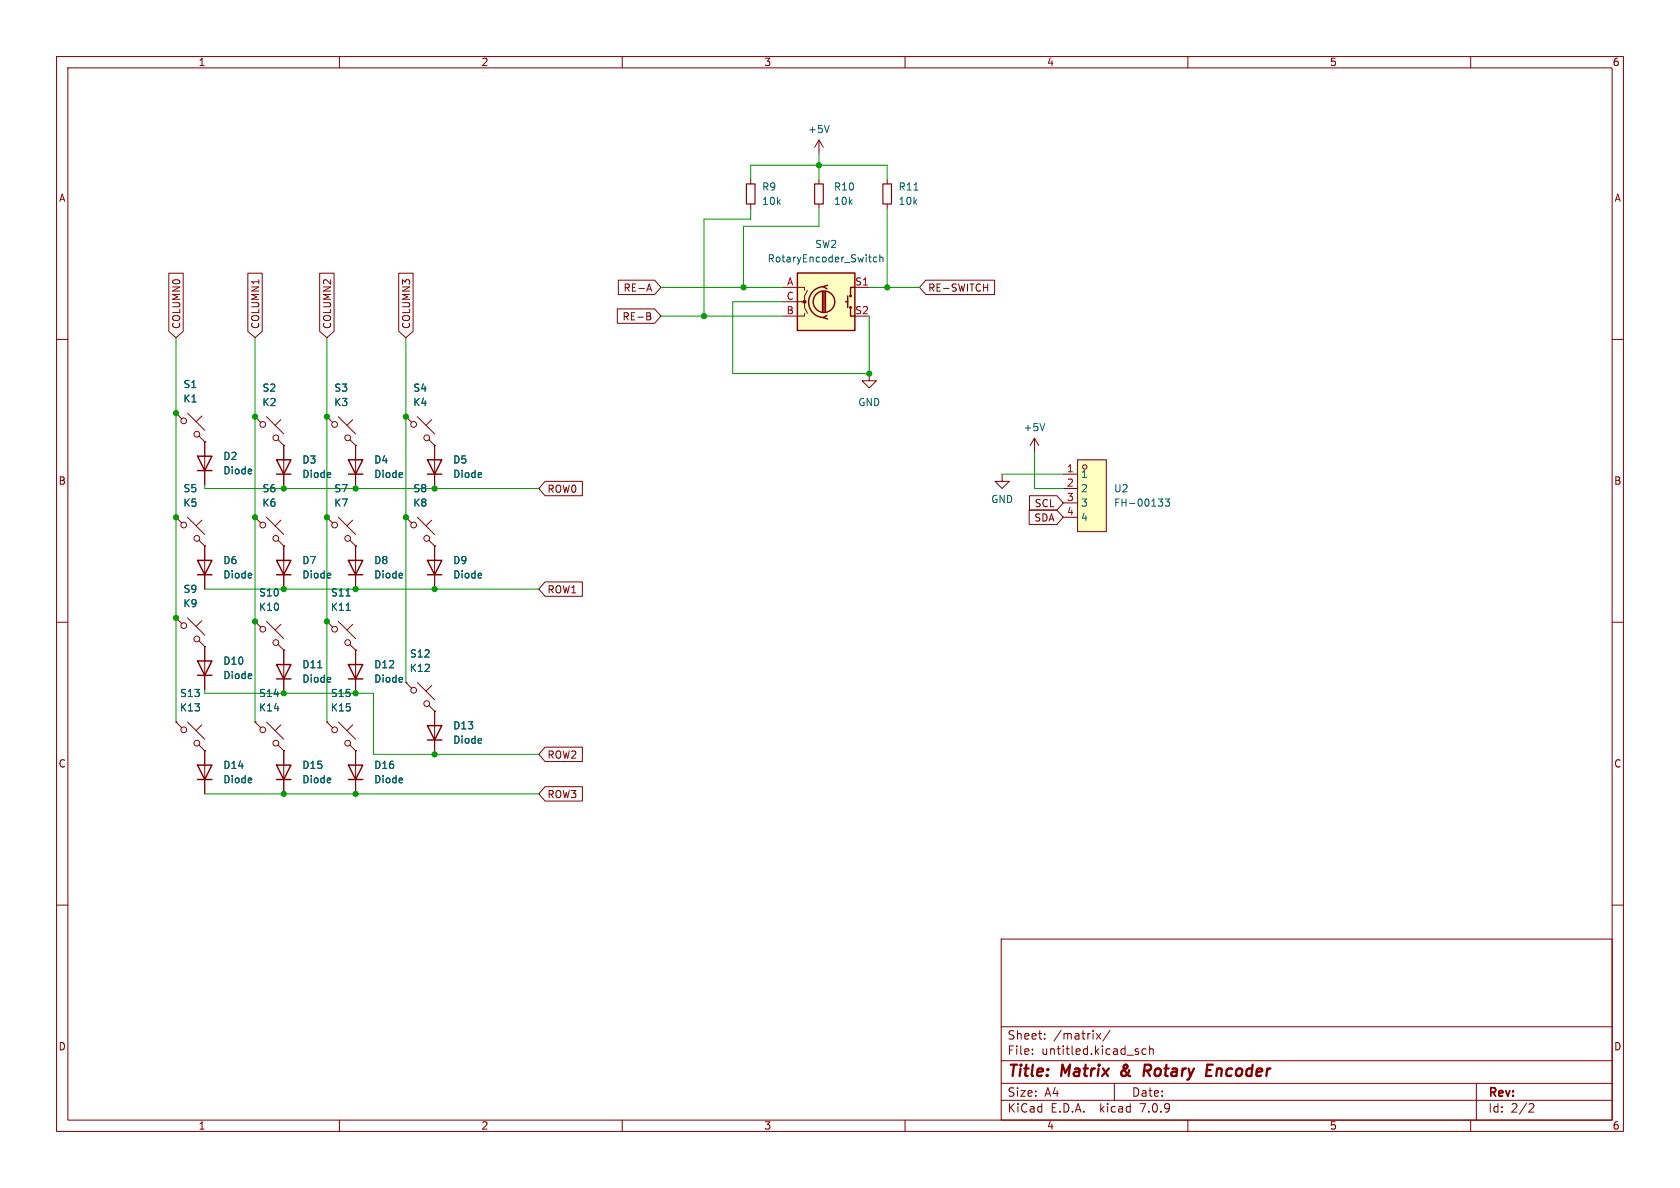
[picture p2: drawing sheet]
<svg xmlns="http://www.w3.org/2000/svg" width="297mm" height="210mm" viewBox="0 0 297 210" stroke-linecap="round" stroke-linejoin="round" font-family="sans-serif">
<g fill="none" stroke="#840000" stroke-width=".18">
<path d="M10 10h277v190h-277zM12 12h273v186h-273zM60 10v2M110 10v2M160 10v2M210 10v2M260 10v2M132.7 31.8v.7M132.7 36.1v.7M144.8 24.8v2.5M144.8 31.8v.7M144.8 36.1v.7"/>
<path d="M144.8 24.8l-.8 1.2M144.8 24.8l.7 1.2M156.8 31.8v.7M156.8 36.1v.7M10 60h2M29.8 48.3h2.6v10.3l-1.3 1.1-1.3-1.1zM43.8 48.3h2.6v10.3l-1.3 1.1-1.3-1.1zM56.5 48.3h2.6v10.3l-1.3 1.1-1.3-1.1zM70.5 48.3h2.5v10.3l-1.2 1.1-1.3-1.1zM109.1 54.6h6.6l1.1 1.3-1.1 1.3h-6.6zM109.3 49.5h6.4l1.1 1.3-1.1 1.3h-6.4zM114.3 55.9h.5"/>
<path d="M114.3 55.3l.6 .1 .1 .2-.2 .3M114.5 51.1h.6M114.8 55.9l.3 .2-.1 .3-.7 .2M114.8 50.2l.4 1.3M138.4 50.8h3.8v.5M138.4 53.3h3.8v1.1l.5 1M142.2 55.4v.5h-3.8M142.7 51.3l-.5 1v1h-.5M151.1 50.8h2.6M163.7 49.5h12.1v2.6h-12.1l-1.1-1.3zM173.9 50.8h.7M174.6 50.2v1.3"/>
<path d="M285 60h2M31.1 73l1 1M31.1 73h.1M33.1 73l3.1 3.1M35.2 77.1l1 1M35.7 73.5l-1 1M36.2 78.1h.1M36.2 78.1v7.6M45.1 73.7l1 1M45.1 73.7h.1M47.1 73.7l3.1 3M49.1 77.7l1.1 1"/>
<path d="M49.7 74.2l-1.1 1M50.2 78.7h.1M50.2 78.7v7.7M57.8 73.7l1 1M57.8 73.7h.1M59.8 73.7l3.1 3M61.8 77.7l1.1 1M62.4 74.2l-1.1 1M62.9 78.7h.1M62.9 78.7v7.7M71.8 73.7l1 1M71.8 73.7h.1"/>
<path d="M73.8 73.7l3 3M75.8 77.7l1 1M76.3 74.2l-1 1M76.8 78.7h.1M76.8 78.7v7.7M153.7 66v1.3h1.2l-1.2 1.3-1.3-1.3h1.3M182.9 77.5l-.8 1.2M182.9 77.5v2.5M182.9 77.5l.7 1.2M31.1 91.4l1 1.1M31.1 91.4h.1M33.1 91.4l3.1 3.1"/>
<path d="M35.2 95.5l1 1M35.7 91.9l-1 1.1M36.2 96.5h.1M36.2 96.5v7.6M45.1 91.4l1 1.1M45.1 91.4h.1M47.1 91.4l3.1 3.1M49.1 95.5l1.1 1M49.7 91.9l-1.1 1.1M50.2 96.5h.1M50.2 96.5v7.6M57.8 91.4l1 1.1"/>
<path d="M57.8 91.4h.1M59.8 91.4l3.1 3.1M61.8 95.5l1.1 1M62.4 91.9l-1.1 1.1M62.9 96.5h.1M62.9 96.5v7.6M71.8 91.4l1 1.1M71.8 91.4h.1M73.8 91.4l3 3.1M75.8 95.5l1 1M76.3 91.9l-1 1.1M76.8 96.5h.1"/>
<path d="M76.8 96.5v7.6M96.4 85.1h6.6v2.5h-6.6l-1.2-1.2zM177.2 83.8v1.3h1.2l-1.2 1.3-1.3-1.3h1.3M181.9 90.2h4.9l1.2 1.2-1.2 1.3h-4.9zM182 87.6h4.8l1.2 1.3-1.2 1.3h-4.8zM188 83.8h2.5M188 86.4h2.5M188 88.9h2.5M188 91.4h2.5M190.5 81.3h5.1v12.7h-5.1zM10 110h2M31.1 109.2l1 1"/>
<path d="M31.1 109.2h.1M33.1 109.2l3.1 3.1M35.2 113.3l1 1M35.7 109.7l-1 1M36.2 114.3h.1M36.2 114.3v7.6M45.1 109.9l1 1M45.1 109.9h.1M47.1 109.9l3.1 3M49.1 113.9l1.1 1M49.7 110.4l-1.1 1M50.2 114.9h.1"/>
<path d="M50.2 114.9v7.7M57.8 109.9l1 1M57.8 109.9h.1M59.8 109.9l3.1 3M61.8 113.9l1.1 1M62.4 110.4l-1.1 1M62.9 114.9h.1M62.9 114.9v7.7M96.4 102.9h6.6v2.5h-6.6l-1.2-1.3zM285 110h2M31.1 127.6l1 1.1M31.1 127.6h.1"/>
<path d="M33.1 127.6l3.1 3.1M35.2 131.7l1 1M35.7 128.1l-1 1.1M36.2 132.7h.1M36.2 132.7v7.6M45.1 127.6l1 1.1M45.1 127.6h.1M47.1 127.6l3.1 3.1M49.1 131.7l1.1 1M49.7 128.1l-1.1 1.1M50.2 132.7h.1M50.2 132.7v7.6"/>
<path d="M57.8 127.6l1 1.1M57.8 127.6h.1M59.8 127.6l3.1 3.1M61.8 131.7l1.1 1M62.4 128.1l-1.1 1.1M62.9 132.7h.1M62.9 132.7v7.6M71.8 120.7l1 1M71.8 120.7h.1M73.8 120.7l3 3M75.8 124.7l1 1M76.3 121.2l-1 1"/>
<path d="M76.8 125.7h.1M76.8 125.7v7.7M96.4 132.1h6.6v2.5h-6.6l-1.2-1.2zM96.4 139.1h6.6v2.5h-6.6l-1.2-1.3zM10 160h2M285 160h2M177 166h108v32h-108zM60 198v2M110 198v2M160 198v2M177 194.5h108M177 191.5h108"/>
<path d="M177 187.5h108M177 181.5h108M182.5 186.3v.1M182.5 185.5v.1M184.7 183.6v.1M184.7 182.8v.1M193.8 182.7l.8 1M194.6 182.7l-.8 1M196.2 182.1l-1.2 2M197 191.5v3M201.2 186v.3M202.6 185.5l-.4-.1-.3 .3v.4l.1 .2h.6"/>
<path d="M203.2 185.5l.3-.1 .3 .1 .1 .9M203.2 184.9v1.5M210 198v2M260 198v2M261 191.5v6.5M270.5 195.1l.5 .1 .2 .3-1 1.1h1"/>
<circle cx="32.5" cy="74.4" r=".51"/>
<circle cx="34.8" cy="76.8" r=".51"/>
<circle cx="46.5" cy="75" r=".51"/>
<circle cx="48.8" cy="77.4" r=".51"/>
<circle cx="59.2" cy="75" r=".51"/>
<circle cx="61.5" cy="77.4" r=".51"/>
<circle cx="73.1" cy="75" r=".51"/>
<circle cx="75.4" cy="77.4" r=".51"/>
<circle cx="32.5" cy="92.8" r=".51"/>
<circle cx="34.8" cy="95.2" r=".51"/>
<circle cx="46.5" cy="92.8" r=".51"/>
<circle cx="48.8" cy="95.2" r=".51"/>
<circle cx="59.2" cy="92.8" r=".51"/>
<circle cx="61.5" cy="95.2" r=".51"/>
<circle cx="73.1" cy="92.8" r=".51"/>
<circle cx="75.4" cy="95.2" r=".51"/>
<circle cx="191.8" cy="82.6" r=".38"/>
<circle cx="32.5" cy="110.6" r=".51"/>
<circle cx="34.8" cy="113" r=".51"/>
<circle cx="46.5" cy="111.2" r=".51"/>
<circle cx="48.8" cy="113.6" r=".51"/>
<circle cx="59.2" cy="111.2" r=".51"/>
<circle cx="61.5" cy="113.6" r=".51"/>
<circle cx="32.5" cy="129" r=".51"/>
<circle cx="34.8" cy="131.4" r=".51"/>
<circle cx="46.5" cy="129" r=".51"/>
<circle cx="48.8" cy="131.4" r=".51"/>
<circle cx="59.2" cy="129" r=".51"/>
<circle cx="61.5" cy="131.4" r=".51"/>
<circle cx="73.1" cy="122" r=".51"/>
<circle cx="75.4" cy="124.4" r=".51"/>
</g>
<path d="M198.4 189.4a.53 .53 0 0 0 0 .7M202.8 189.3l.5 .9M203.2 188.2h-.8l-.2 2M203.2 189.2l-.9 .1M213.2 190.2h1M213.3 189.2h.7M213.5 188.2h.9" fill="none" stroke="#840000" stroke-width=".4"/>
<g fill="none" stroke="#840000" stroke-width=".25">
<path d="M141 48.3h10.1v10.1h-10.1zM145.4 51.6v3.5M145.7 50.7a2.73 2.73 0 0 0-2.7 2.7 2.73 2.73 0 0 0 2.7 2.7M145.7 51.6v3.5M145.9 51.6v3.5M146.2 55.8l-.7 .3 .8 .3M146.3 50.4l-.8 .3 .7 .4M149.5 53.3h.4M149.9 52.3v2.1M150.4 54.4v1.5h.7M151.1 50.8h-.7v1.5M34.9 80.6h2.6l-1.3 2.6z"/>
<path d="M34.9 99.1h2.6l-1.3 2.5zM34.9 83.2h2.6M48.9 81.3h2.5l-1.2 2.5zM48.9 99.1h2.5l-1.2 2.5zM48.9 83.8h2.5M61.6 81.3h2.5l-1.2 2.5zM61.6 99.1h2.5l-1.2 2.5zM61.6 83.8h2.5M75.6 99.1h2.5l-1.3 2.5zM75.6 81.3h2.5l-1.3 2.5zM75.6 83.8h2.5M34.9 116.8h2.6l-1.3 2.6z"/>
<path d="M34.9 101.6h2.6M34.9 119.4h2.6M48.9 117.5h2.5l-1.2 2.5zM48.9 101.6h2.5M61.6 117.5h2.5l-1.2 2.5zM61.6 101.6h2.5M75.6 101.6h2.5M34.9 135.3h2.6l-1.3 2.5zM34.9 137.8h2.6M48.9 135.3h2.5l-1.2 2.5zM48.9 137.8h2.5M48.9 120h2.5"/>
<path d="M61.6 135.3h2.5l-1.2 2.5zM61.6 137.8h2.5M61.6 120h2.5M75.6 128.3h2.5l-1.3 2.5zM75.6 130.8h2.5"/>
<circle cx="145.7" cy="53.3" r="1.9"/>
<circle cx="150.4" cy="52.3" r=".13"/>
<circle cx="150.4" cy="54.4" r=".13"/>
</g>
<path d="M146.6 22.2l-.4 1.2M161.6 33.6h.7M155 45.5h-.4l-.2 .2 .1 .5h.5M155.5 45.6l.2-.1h.3l.1 .8M155.5 45v1.3M184.7 74.9l-.4 1.2M204.8 88.2h.7l-.4 .5 .4 .1v.4l-.2 .3h-.4M206 88.2h.8l-.5 .5 .4 .1v.6l-.2 .1-.5-.1M56.2 118.1h.7M61.2 105.4h.7M61.2 107.9h.7" fill="none" stroke="#006464" stroke-width=".18"/>
<g fill="#ffffc2" stroke="#ffffc2" stroke-width=".18">
<path d="M190.5 81.3h5.1v12.7h-5.1z"/>
<path d="M141 48.3h10.1v10.1h-10.1z"/>
</g>
<circle cx="142.2" cy="53.3" r=".25" fill="#840000" stroke="#840000" stroke-width=".18"/>
<path d="M132 32.5h1.5v3.6h-1.5zM144 32.5h1.5v3.6h-1.5zM156.1 32.5h1.5v3.6h-1.5z" fill="none" stroke="#840000" stroke-width=".2"/>
<g fill="none" stroke="#009600" stroke-width=".18">
<path d="M132.7 31.8v-2.6h24.1v2.6M132.7 36.8v1.9h-8.2v17.2M144.8 36.8v3.2h-13.4v10.8M144.8 27.3v4.5M156.8 36.8v14M31.1 59.7v67.9M45.1 59.7v67.9M57.8 59.7v67.9M71.8 59.7v61M116.8 55.9h21.6M116.8 50.8h21.6M138.4 53.3h-8.9v12.7h24.2v-10.1"/>
<path d="M153.7 50.8h8.9M36.2 85.7v.7h59M177.2 83.8h10.8M182.9 80v6.4h5.1M36.2 104.1h59M36.2 121.9v.7h29.8v10.8h29.2M36.2 140.3h59"/>
</g>
<g fill="#009600" stroke="#009600" stroke-width=".18">
<circle cx="76.8" cy="104.1" r=".46"/>
<circle cx="71.8" cy="91.4" r=".46"/>
<circle cx="131.4" cy="50.8" r=".46"/>
<circle cx="71.8" cy="73.7" r=".46"/>
<circle cx="76.8" cy="86.4" r=".46"/>
<circle cx="45.1" cy="109.9" r=".46"/>
<circle cx="57.8" cy="109.9" r=".46"/>
<circle cx="62.9" cy="122.6" r=".46"/>
<circle cx="50.2" cy="122.6" r=".46"/>
<circle cx="31.1" cy="109.2" r=".46"/>
<circle cx="50.2" cy="104.1" r=".46"/>
<circle cx="50.2" cy="86.4" r=".46"/>
<circle cx="57.8" cy="91.4" r=".46"/>
<circle cx="45.1" cy="73.7" r=".46"/>
<circle cx="45.1" cy="91.4" r=".46"/>
<circle cx="31.1" cy="91.4" r=".46"/>
<circle cx="31.1" cy="73" r=".46"/>
<circle cx="62.9" cy="86.4" r=".46"/>
<circle cx="57.8" cy="73.7" r=".46"/>
<circle cx="124.5" cy="55.9" r=".46"/>
<circle cx="144.8" cy="29.2" r=".46"/>
<circle cx="156.8" cy="50.8" r=".46"/>
<circle cx="153.7" cy="66" r=".46"/>
<circle cx="62.9" cy="140.3" r=".46"/>
<circle cx="50.2" cy="140.3" r=".46"/>
<circle cx="76.8" cy="133.4" r=".46"/>
<circle cx="62.9" cy="104.1" r=".46"/>
</g>
<g font-size="2.8" fill="#840000">
<text x="178" y="190.9">Title:</text>
<text x="187.7" y="190.9">Matrix</text>
<text x="199" y="190.9">&amp;</text>
<text x="203.8" y="190.9">Rotary</text>
<text x="215.7" y="190.9">Encoder</text>
</g>
<g font-size="2.1" fill="#840000">
<text x="178" y="184">Sheet:</text>
<text x="186.2" y="184">/matrix/</text>
<text x="178" y="186.7">File:</text>
<text x="184.1" y="186.7">untitled.kicad_sch</text>
<text x="178" y="196.9">KiCad</text>
<text x="178" y="194.1">Size:</text>
<text x="184.7" y="194.1">A4</text>
<text x="185.7" y="196.9">E.D.A.</text>
<text x="194.6" y="196.9">kicad</text>
<text x="200" y="194.1">Date:</text>
<text x="201.8" y="196.9">7.0.9</text>
<text x="263" y="194.3">Rev:</text>
<text x="263" y="196.9">Id:</text>
<text x="267.1" y="196.9">2/2</text>
</g>
<g font-size="1.8" fill="#840000">
<text x="35" y="11.9">1</text>
<text x="85" y="11.9">2</text>
<text x="135" y="11.9">3</text>
<text x="185" y="11.9">4</text>
<text x="235" y="11.9">5</text>
<text x="285" y="11.9">6</text>
<text x="10.3" y="35.9">A</text>
<text x="285.3" y="35.9">A</text>
<text x="110.1" y="51.8">RE-A</text>
<text x="164" y="51.8">RE-SWITCH</text>
<text x="32.1" y="58.3" transform="rotate(-90 32.1 58.3)">COLUMN0</text>
<text x="46" y="58.3" transform="rotate(-90 46 58.3)">COLUMN1</text>
<text x="58.7" y="58.3" transform="rotate(-90 58.7 58.3)">COLUMN2</text>
<text x="72.7" y="58.3" transform="rotate(-90 72.7 58.3)">COLUMN3</text>
<text x="109.9" y="56.8">RE-B</text>
<text x="10.3" y="85.9">B</text>
<text x="96.7" y="87.3">ROW0</text>
<text x="182.8" y="89.9">SCL</text>
<text x="285.3" y="85.9">B</text>
<text x="182.8" y="92.4">SDA</text>
<text x="96.7" y="105.1">ROW1</text>
<text x="10.3" y="135.9">C</text>
<text x="96.7" y="134.3">ROW2</text>
<text x="285.3" y="135.9">C</text>
<text x="96.7" y="141.3">ROW3</text>
<text x="10.3" y="185.9">D</text>
<text x="285.3" y="185.9">D</text>
<text x="35" y="199.9">1</text>
<text x="85" y="199.9">2</text>
<text x="135" y="199.9">3</text>
<text x="185" y="199.9">4</text>
<text x="235" y="199.9">5</text>
<text x="285" y="199.9">6</text>
</g>
<g font-size="1.8" fill="#006464">
<text x="142.7" y="23.7">+5V</text>
<text x="134.6" y="33.9">R9</text>
<text x="147.3" y="33.9">R10</text>
<text x="158.8" y="33.9">R11</text>
<text x="134.6" y="36.4">10k</text>
<text x="147.3" y="36.4">10k</text>
<text x="158.8" y="36.4">10k</text>
<text x="135.6" y="46.6">RotaryEncoder_Switch</text>
<text x="144" y="44">SW2</text>
<text x="32.3" y="71.3">K1</text>
<text x="32.3" y="68.8">S1</text>
<text x="46.3" y="72">K2</text>
<text x="46.3" y="69.4">S2</text>
<text x="59" y="72">K3</text>
<text x="59" y="69.4">S3</text>
<text x="73" y="72">K4</text>
<text x="73" y="69.4">S4</text>
<text x="151.6" y="72">GND</text>
<text x="180.8" y="76.4">+5V</text>
<text x="39.4" y="81.5">D2</text>
<text x="53.3" y="82.1">D3</text>
<text x="66" y="82.1">D4</text>
<text x="80" y="82.1">D5</text>
<text x="32.3" y="89.8">K5</text>
<text x="32.3" y="87.2">S5</text>
<text x="39.4" y="84">Diode</text>
<text x="46.3" y="89.8">K6</text>
<text x="46.3" y="87.2">S6</text>
<text x="53.3" y="84.7">Diode</text>
<text x="59" y="89.8">K7</text>
<text x="59" y="87.2">S7</text>
<text x="66" y="84.7">Diode</text>
<text x="73" y="89.8">K8</text>
<text x="73" y="87.2">S8</text>
<text x="80" y="84.7">Diode</text>
<text x="175.1" y="89.1">GND</text>
<text x="191" y="84.7">1</text>
<text x="191" y="87.2">2</text>
<text x="191" y="89.8">3</text>
<text x="196.9" y="87.2">U2</text>
<text x="196.9" y="89.8">FH-00133</text>
<text x="191" y="92.3">4</text>
<text x="39.4" y="99.9">D6</text>
<text x="53.3" y="99.9">D7</text>
<text x="66" y="99.9">D8</text>
<text x="80" y="99.9">D9</text>
<text x="32.3" y="107.5">K9</text>
<text x="32.3" y="105">S9</text>
<text x="39.4" y="102.5">Diode</text>
<text x="45.7" y="105.6">S10</text>
<text x="53.3" y="102.5">Diode</text>
<text x="58.4" y="105.6">S11</text>
<text x="66" y="102.5">Diode</text>
<text x="80" y="102.5">Diode</text>
<text x="45.7" y="108.2">K10</text>
<text x="58.4" y="108.2">K11</text>
<text x="39.4" y="117.7">D10</text>
<text x="53.3" y="118.3">D11</text>
<text x="66" y="118.3">D12</text>
<text x="72.3" y="119">K12</text>
<text x="72.4" y="116.4">S12</text>
<text x="31.7" y="126">K13</text>
<text x="31.7" y="123.4">S13</text>
<text x="39.4" y="120.2">Diode</text>
<text x="45.7" y="126">K14</text>
<text x="45.7" y="123.4">S14</text>
<text x="53.3" y="120.9">Diode</text>
<text x="58.4" y="126">K15</text>
<text x="58.4" y="123.4">S15</text>
<text x="66" y="120.9">Diode</text>
<text x="80" y="129.1">D13</text>
<text x="80" y="131.7">Diode</text>
<text x="39.4" y="136.1">D14</text>
<text x="53.3" y="136.1">D15</text>
<text x="66" y="136.1">D16</text>
<text x="39.4" y="138.7">Diode</text>
<text x="53.3" y="138.7">Diode</text>
<text x="66" y="138.7">Diode</text>
</g>
<g font-size="1.8" fill="#a90000">
<text x="139" y="53.1">C</text>
<text x="139.1" y="50.5">A</text>
<text x="151.1" y="50.5">S1</text>
<text x="139" y="55.6">B</text>
<text x="151.1" y="55.6">S2</text>
<text x="188.5" y="83.6">1</text>
<text x="188.5" y="86.1">2</text>
<text x="188.5" y="88.6">3</text>
<text x="188.5" y="91.2">4</text>
</g>
</svg>
